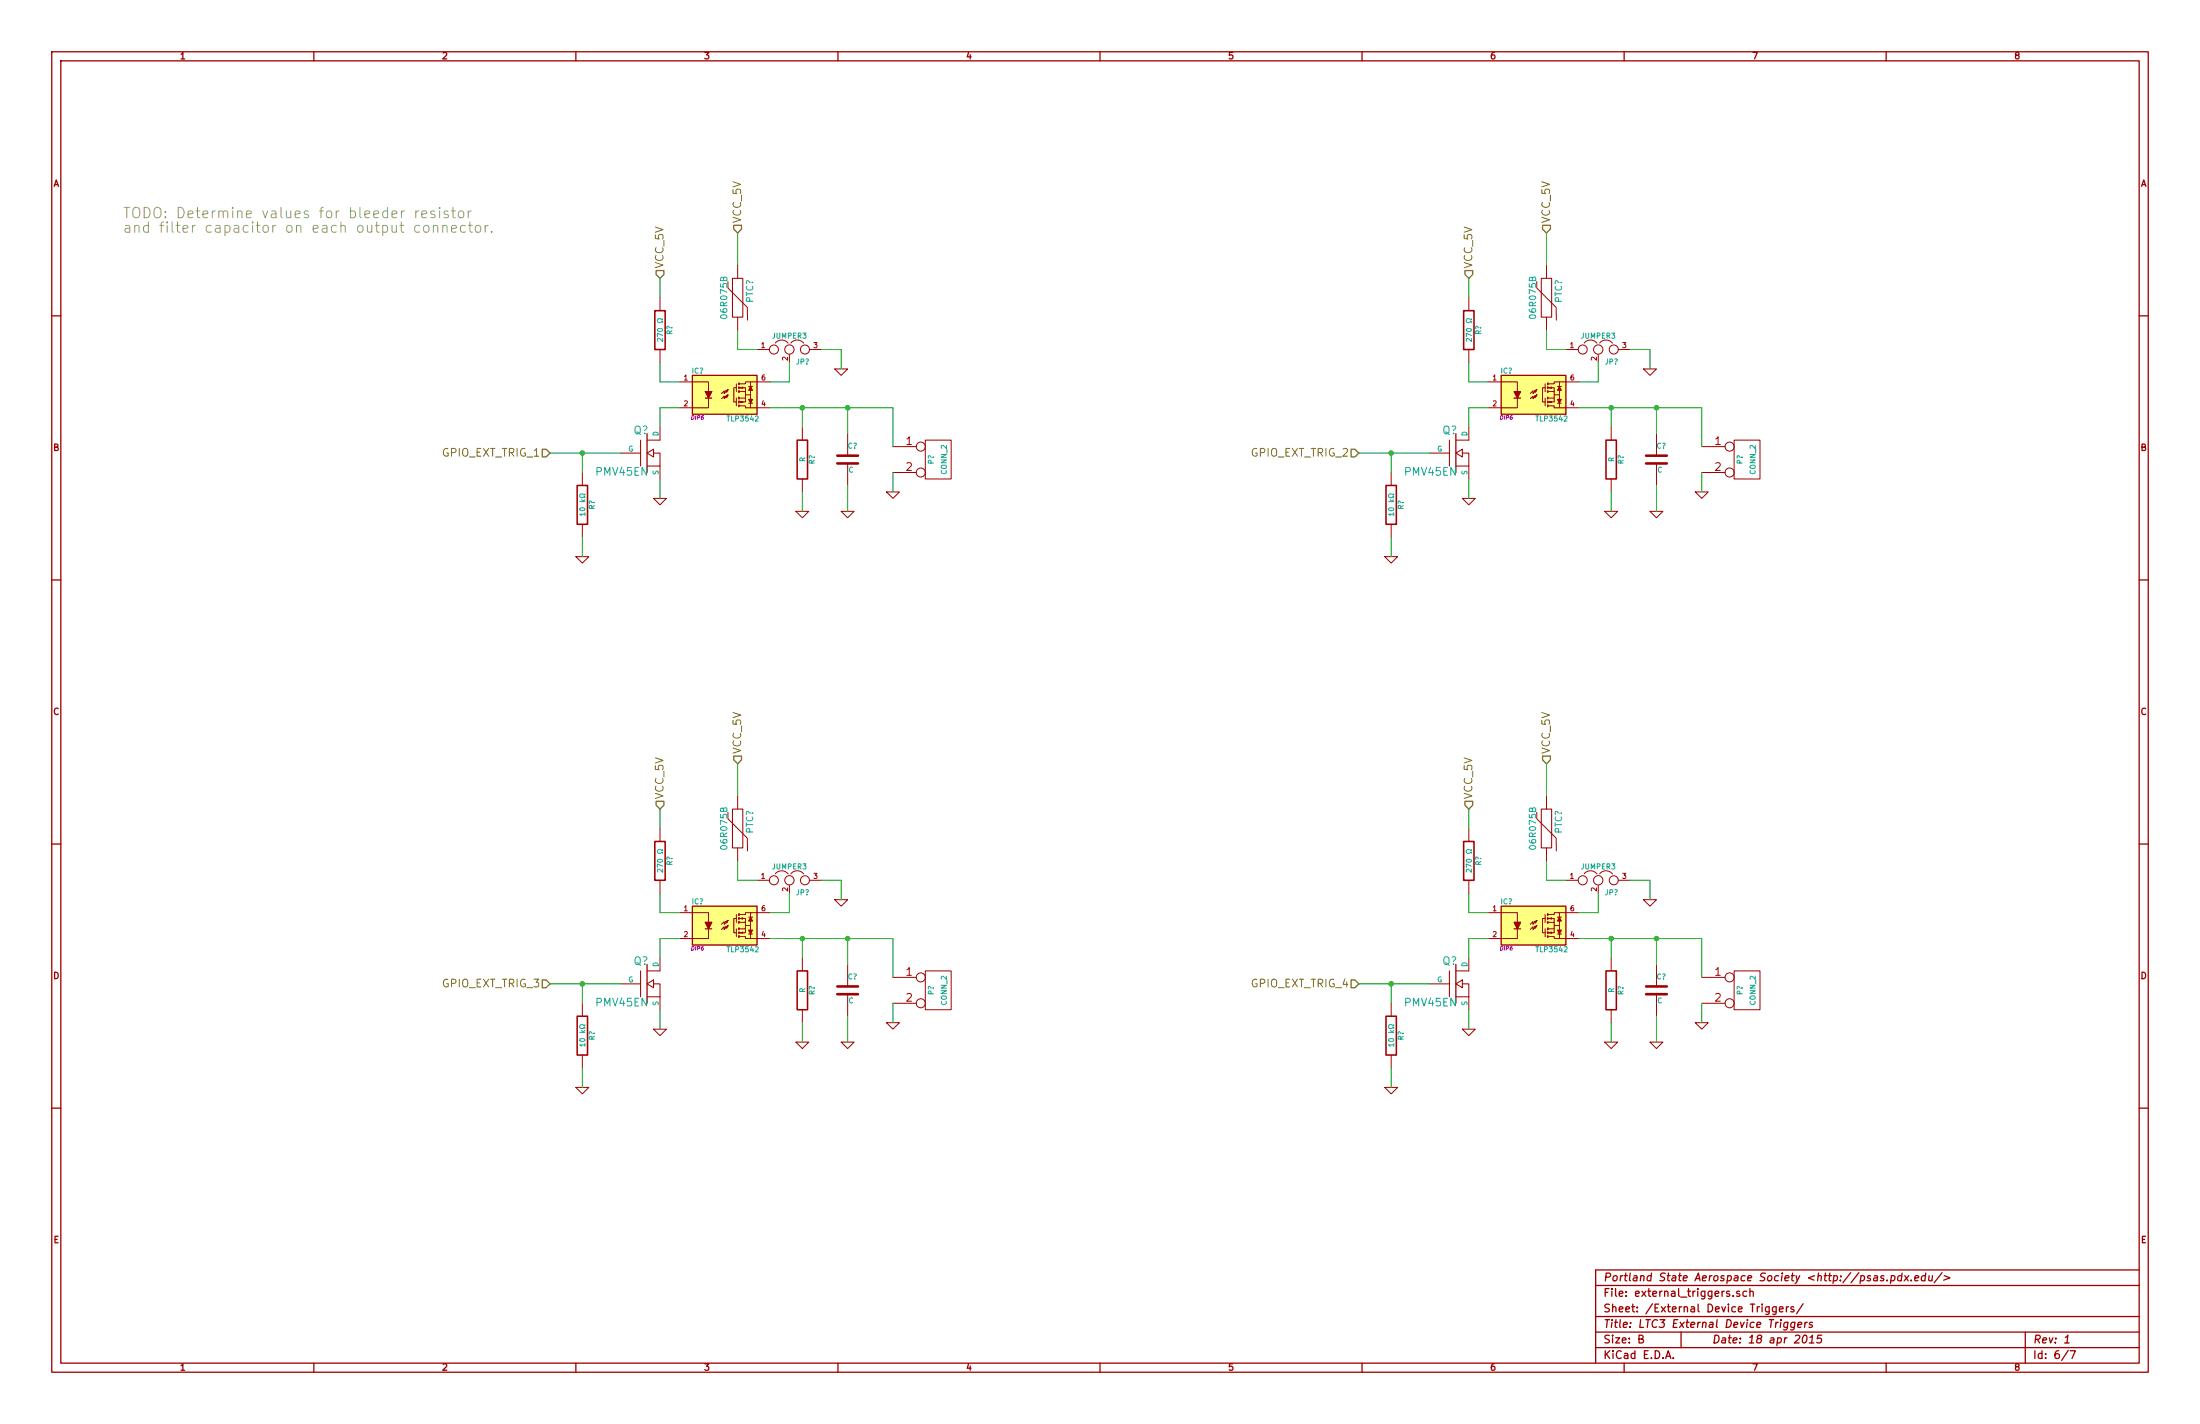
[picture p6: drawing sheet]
<svg xmlns="http://www.w3.org/2000/svg" width="432mm" height="279mm" viewBox="0 0 432 279" stroke-linecap="round" stroke-linejoin="round" font-family="sans-serif">
<g fill="none" stroke="#a00000" stroke-width=".25">
<path d="M10.2 10.2h411.4v259h-411.4zM11.9 11.9h408v255.6h-408zM61.6 10.2v1.7M113 10.2v1.7M164.5 10.2v1.7M215.9 10.2v1.7M267.3 10.2v1.7M318.8 10.2v1.7M370.2 10.2v1.7M10.2 62h1.7M135.9 73.7h12.7v7.6h-12.7zM138.4 78.1h1.3"/>
<path d="M294.6 73.7h12.7v7.6h-12.7zM297.2 78.1h1.2M419.9 62h1.7M127 85.1v7.6M285.7 85.1v7.6M10.2 113.8h1.7M419.9 113.8h1.7M10.2 165.6h1.7M135.9 177.8h12.7v7.6h-12.7zM294.6 177.8h12.7v7.6h-12.7zM419.9 165.6h1.7M127 189.2v7.7"/>
<path d="M138.4 182.2h1.3M285.7 189.2v7.7M297.2 182.2h1.2M10.2 217.4h1.7M419.9 217.4h1.7M313.2 252.2h106.7M313.2 258.3h106.7M340.2 254.2v.2M341.4 253.4l-.3-.1-.3 .3 .1 .2 .5 .1v.4h-.6M342.8 253.4l-.4-.1-.3 .3 .1 .6 .2 .2 .4-.1M343.5 253.5v-.1a.36 .36 0 0 1 .6 .2v.8M343.5 252.8v1.6"/>
<path d="M347.2 256.4v1.2l-.2 .3-.4-.1M347.2 256.5l-.4-.1-.3 .3 .1 .6 .2 .1 .4-.1M348.6 256.4v1.2l-.3 .3-.3-.1M348.6 256.5l-.4-.1-.3 .3 .1 .6 .2 .1 .4-.1M349.2 256.9l.8-.1-.1-.3-.4-.1-.3 .2 .1 .7h.6M350.6 256.4v1M350.9 259.5l-.4-.1-.4 .3v.6l.3 .2 .4-.1M350.9 259.4l-.1 1.3-.4 .3-.3-.1M351.1 256.4l-.3 .1-.2 .2M352.1 256.5l-.4-.1-.2 .2 .1 .2 .5 .2v.3h-.6M352.3 259.5l-.4-.1-.4 .3v.6l.2 .2 .5-.1M352.3 259.4l-.2 1.3-.3 .3-.3-.1"/>
<path d="M352.9 259.9l.7-.1v-.3h-.6l-.2 .7 .2 .3 .5-.1M353.9 255.8l-1.3 2M354.3 259.4l-.1 1.1M354.7 259.4l-.3 .1-.1 .2M355.7 259.5l-.3-.1-.3 .3 .6 .3v.2l-.2 .3-.5-.1M369.7 250.4l-.3-.1-.3 .3 .6 .3v.2l-.2 .2-.4-.1M370.4 251.2v.1M371.2 250.4l.5-.1 .2 .3-.1 .6-.2 .1-.5-.1M371.2 250.3l-.2 1.5M373.3 250.4l-.5-.1-.3 .3v.6l.2 .1 .5-.1M373.3 249.8l-.1 1.5M373.9 250.3l.6 1"/>
<path d="M374.6 250.3l-.9 1M375.1 251.2v.1M375.8 250.8l.8-.1-.1-.3h-.6l-.1 .7 .2 .2 .4-.1M377.9 250.4l-.4-.1-.4 .3v.6l.3 .1 .4-.1M378 249.8l-.2 1.5M378.6 250.3v.9l.3 .1 .3-.1M379.3 250.3l-.1 1M381.2 249.7l-1.6 2M381.6 250.3l1.1 .4-1.2 .5M419.9 249.2h-106.7v18.3M61.6 267.5v1.7M113 267.5v1.7"/>
<path d="M164.5 267.5v1.7M215.9 267.5v1.7M267.3 267.5v1.7M313.2 264.4h106.7M313.2 261.4h106.7M318.8 267.5v1.7M321.7 262.7l.7-.1 .1-.2-.1-.3-.7-.1v1.5h.6l.3-.3a.41 .41 0 0 0-.4-.5M326.9 266.5l.5-1.5 .5 1.5M327.1 266.1h.7M328.4 266.4v.1M329.9 261.4v3M354 262.1l.4-.1a.88 .88 0 0 1-.3 1.5l-.3-.1-.1-.5z"/>
<path d="M355.1 263.5h.9M355.2 262.4l.6-.4-.2 1.5M357.6 262h-.8l-.1 .7 .2-.1h.5l.1 .3-.1 .5-.3 .1-.5-.1M370.2 267.5v1.7M397.5 261.4v6.1M405.2 263.5h.9M405.4 262.4l.5-.4-.2 1.5M405.9 264.9l-1.3 2M406.3 265h1l-.6 1.5"/>
</g>
<g fill="none" stroke="#a00000" stroke-width=".2">
<path d="M129.5 58.4v2.6M142.9 55.2v1.3l3.8 3.8v1.3M143.8 54.6h2v7.6h-2zM144.8 52.1v2.5M288.3 58.4v2.6M301.6 55.2v1.3l3.8 3.8v1.3M302.5 54.6h2v7.6h-2zM303.5 52.1v2.5M129.5 68.6v2.5M133.3 74.9h5.8v1.9M139.1 78.1v1.9h-5.8M142.4 76.7l.5-.2-.3 .5z"/>
<path d="M142.9 76.5l-.8 .7v-.5l-.5 .5M142.9 77.5l-.3 .5-.2-.3 .5-.2-.8 .7v-.5l-.5 .5M144.5 76.1h-.5v2.8h.5M144.5 75.3v1.5M144.5 78.1v1.5M144.8 62.2v2.6M145.2 76.1h1.1v.7M145.2 79.6h1.1v.4h4.8M145.2 76.8h1.1v1.3h-1.1M145.3 78.9l.5-.2v.3zM145.3 76.1l.5-.2v.3zM146.3 78.1v.8h-1.1"/>
<path d="M146.3 77.5h1M146.9 79.1h.8M146.9 75.8h.8M147.3 74.9v5.1M148.6 68.6h2.4M151.1 74.9h-4.8v.4h-1.1M152.2 67.3a1.62 1.62 0 0 1 2.5 0M155.2 67.3a1.62 1.62 0 0 1 2.5 0M158.9 68.6h2.4M163.8 72.4h2.6l-1.3 1.3zM288.3 68.6v2.5M292.1 74.9h5.7v1.9"/>
<path d="M297.8 78.1v1.9h-5.7M301.1 76.7l.6-.2-.3 .5zM301.7 76.5l-.8 .7v-.5l-.5 .5M301.7 77.5l-.3 .5-.3-.3 .6-.2-.8 .7v-.5l-.5 .5M303.3 76.1h-.5v2.8h.5M303.3 75.3v1.5M303.3 78.1v1.5M303.5 62.2v2.6M303.9 76.1h1.2v.7M303.9 79.6h1.2v.4h4.8M303.9 76.8h1.2v1.3h-1.2M304 78.9l.5-.2v.3z"/>
<path d="M304 76.1l.5-.2v.3zM305.1 78.1v.8h-1.2M305.1 77.5h1M305.7 79.1h.8M305.7 75.8h.8M306.1 74.9v5.1M307.3 68.6h2.5M309.9 74.9h-4.8v.4h-1.2M310.9 67.3a1.62 1.62 0 0 1 2.5 0M314 67.3a1.62 1.62 0 0 1 2.5 0M317.6 68.6h2.4M322.6 72.4h2.5l-1.3 1.3z"/>
<path d="M114.3 92.7v2.6M121.9 88.9h3.8M125.7 86.4v5M127 88.9l1.3-.8v1.6zM127 91.4h2.5M128.3 88.9h1.2v2.5M128.3 97.8h2.5l-1.3 1.3zM129.5 83.8v2.6h-2.5M129.5 91.4v2.6M157.5 83.8v2.6M157.5 94v2.5M166.4 85.1v4.3"/>
<path d="M166.4 90.9v4.4M174 96.5h2.5l-1.2 1.3zM175.3 87.6h4.5M175.3 92.7h4.5M181.6 86.4h5.1v7.6h-5.1zM273 92.7v2.6M280.7 88.9h3.8M284.5 86.4v5M285.7 88.9l1.3-.8v1.6zM285.7 91.4h2.6M287 88.9h1.3v2.5M287 97.8h2.6l-1.3 1.3z"/>
<path d="M288.3 83.8v2.6h-2.6M288.3 91.4v2.6M316.2 83.8v2.6M316.2 94v2.5M325.1 85.1v4.3M325.1 90.9v4.4M332.7 96.5h2.6l-1.3 1.3zM334 87.6h4.6M334 92.7h4.6M340.4 86.4h5v7.6h-5zM113 109.2h2.6l-1.3 1.3zM114.3 102.9v2.5"/>
<path d="M156.2 100.3h2.5l-1.2 1.3zM165.1 100.3h2.5l-1.2 1.3zM271.8 109.2h2.5l-1.3 1.3zM273 102.9v2.5M315 100.3h2.5l-1.3 1.3zM323.8 100.3h2.6l-1.3 1.3zM142.9 159.4v1.3l3.8 3.8v1.2M143.8 158.8h2v7.6h-2zM144.8 156.2v2.6M301.6 159.4v1.3l3.8 3.8v1.2M302.5 158.8h2v7.6h-2zM303.5 156.2v2.6"/>
<path d="M129.5 162.6v2.5M129.5 172.7v2.6M133.3 179.1h5.8v1.9M144.5 179.5v1.5M144.8 166.4v2.5M146.9 180h.8M147.3 179.1v5.1M148.6 172.7h2.4M151.1 179.1h-4.8v.4h-1.1M152.2 171.5a1.62 1.62 0 0 1 2.5 0M155.2 171.5a1.62 1.62 0 0 1 2.5 0M158.9 172.7h2.4"/>
<path d="M163.8 176.5h2.6l-1.3 1.3zM288.3 162.6v2.5M288.3 172.7v2.6M292.1 179.1h5.7v1.9M303.3 179.5v1.5M303.5 166.4v2.5M305.7 180h.8M306.1 179.1v5.1M307.3 172.7h2.5M309.9 179.1h-4.8v.4h-1.2M310.9 171.5a1.62 1.62 0 0 1 2.5 0M314 171.5a1.62 1.62 0 0 1 2.5 0"/>
<path d="M317.6 172.7h2.4M322.6 176.5h2.5l-1.3 1.3zM114.3 196.9v2.5M121.9 193h3.8M125.7 190.5v5.1M127 193l1.3-.7v1.5zM127 195.6h2.5M128.3 193h1.2v2.6M129.5 188v2.5h-2.5M129.5 195.6v2.5M139.1 182.2v2h-5.8M142.4 180.8l.5-.2-.3 .5z"/>
<path d="M142.9 180.6l-.8 .8v-.6l-.5 .6M142.9 181.6l-.3 .5-.2-.2 .5-.3-.8 .8v-.5l-.5 .5M144.5 180.2h-.5v2.8h.5M144.5 182.2v1.6M145.2 180.2h1.1v.8M145.2 183.8h1.1v.4h4.8M145.2 181h1.1v1.2h-1.1M145.3 183l.5-.1v.2zM145.3 180.2l.5-.1v.2zM146.3 182.2v.8h-1.1M146.3 181.6h1M146.9 183.3h.8"/>
<path d="M157.5 188v2.5M157.5 198.1v2.6M166.4 189.2v4.3M166.4 195.1v4.3M175.3 191.8h4.5M175.3 196.9h4.5M181.6 190.5h5.1v7.6h-5.1zM273 196.9v2.5M280.7 193h3.8M284.5 190.5v5.1M285.7 193l1.3-.7v1.5zM285.7 195.6h2.6"/>
<path d="M287 193h1.3v2.6M288.3 188v2.5h-2.6M288.3 195.6v2.5M297.8 182.2v2h-5.7M301.1 180.8l.6-.2-.3 .5zM301.7 180.6l-.8 .8v-.6l-.5 .6M301.7 181.6l-.3 .5-.3-.2 .6-.3-.8 .8v-.5l-.5 .5M303.3 180.2h-.5v2.8h.5M303.3 182.2v1.6M303.9 180.2h1.2v.8M303.9 183.8h1.2v.4h4.8M303.9 181h1.2v1.2h-1.2"/>
<path d="M304 183l.5-.1v.2zM304 180.2l.5-.1v.2zM305.1 182.2v.8h-1.2M305.1 181.6h1M305.7 183.3h.8M316.2 188v2.5M316.2 198.1v2.6M325.1 189.2v4.3M325.1 195.1v4.3M334 191.8h4.6M334 196.9h4.6M340.4 190.5h5v7.6h-5z"/>
<path d="M113 213.4h2.6l-1.3 1.2zM114.3 207v2.6M128.3 201.9h2.5l-1.3 1.3zM156.2 204.5h2.5l-1.2 1.2zM165.1 204.5h2.5l-1.2 1.2zM174 200.7h2.5l-1.2 1.2zM271.8 213.4h2.5l-1.3 1.2zM273 207v2.6M287 201.9h2.6l-1.3 1.3zM315 204.5h2.5l-1.3 1.2zM323.8 204.5h2.6l-1.3 1.2zM332.7 200.7h2.6l-1.3 1.2z"/>
<circle cx="146.3" cy="76.8" r=".13"/>
<circle cx="146.3" cy="78.1" r=".13"/>
<circle cx="146.3" cy="77.5" r=".13"/>
<circle cx="147.3" cy="77.5" r=".13"/>
<circle cx="147.3" cy="74.9" r=".13"/>
<circle cx="151.9" cy="68.6" r=".89"/>
<circle cx="154.9" cy="68.6" r=".91"/>
<circle cx="158" cy="68.6" r=".89"/>
<circle cx="305.1" cy="76.8" r=".13"/>
<circle cx="305.1" cy="77.5" r=".13"/>
<circle cx="305.1" cy="78.1" r=".13"/>
<circle cx="306.1" cy="74.9" r=".13"/>
<circle cx="306.1" cy="77.5" r=".13"/>
<circle cx="310.6" cy="68.6" r=".89"/>
<circle cx="313.7" cy="68.6" r=".91"/>
<circle cx="316.7" cy="68.6" r=".89"/>
<circle cx="147.3" cy="80" r=".13"/>
<circle cx="180.7" cy="87.6" r=".89"/>
<circle cx="180.7" cy="92.7" r=".89"/>
<circle cx="306.1" cy="80" r=".13"/>
<circle cx="339.5" cy="87.6" r=".89"/>
<circle cx="339.5" cy="92.7" r=".89"/>
<circle cx="147.3" cy="179.1" r=".13"/>
<circle cx="151.9" cy="172.7" r=".89"/>
<circle cx="154.9" cy="172.7" r=".91"/>
<circle cx="158" cy="172.7" r=".89"/>
<circle cx="306.1" cy="179.1" r=".13"/>
<circle cx="310.6" cy="172.7" r=".89"/>
<circle cx="313.7" cy="172.7" r=".91"/>
<circle cx="316.7" cy="172.7" r=".89"/>
<circle cx="146.3" cy="181" r=".13"/>
<circle cx="146.3" cy="182.2" r=".13"/>
<circle cx="146.3" cy="181.6" r=".13"/>
<circle cx="147.3" cy="184.1" r=".13"/>
<circle cx="147.3" cy="181.6" r=".13"/>
<circle cx="180.7" cy="196.8" r=".89"/>
<circle cx="180.7" cy="191.8" r=".89"/>
<circle cx="305.1" cy="181.6" r=".13"/>
<circle cx="305.1" cy="182.2" r=".13"/>
<circle cx="305.1" cy="181" r=".13"/>
<circle cx="306.1" cy="184.2" r=".13"/>
<circle cx="306.1" cy="181.6" r=".13"/>
<circle cx="339.5" cy="196.8" r=".89"/>
<circle cx="339.5" cy="191.8" r=".89"/>
</g>
<path d="M128.5 61h2.1v7.6h-2.1zM287.3 61h2v7.6h-2zM113.3 95.3h2v7.6h-2zM156.5 86.4h2v7.6h-2zM272 95.3h2.1v7.6h-2.1zM315.2 86.4h2v7.6h-2zM128.5 165.1h2.1v7.6h-2.1zM287.3 165.1h2v7.6h-2zM113.3 199.4h2v7.6h-2zM156.5 190.5h2v7.6h-2zM272 199.4h2.1v7.6h-2.1zM315.2 190.5h2v7.6h-2z" fill="none" stroke="#a00000" stroke-width=".3"/>
<g fill="none" stroke="#00a0a0" stroke-width=".2">
<path d="M130 66.4v.6l-.7-.6-.3 .2 .1 .4M130 62.5v.3h-.1a.44 .44 0 0 0-.7-.2 .44 .44 0 0 0 0 .7 .44 .44 0 0 0 .7-.2h.1v.2M288.8 66.4v.6l-.7-.6-.3 .2 .1 .4M288.8 62.5v.3h-.2a.44 .44 0 0 0-.7-.2 .44 .44 0 0 0 0 .7 .44 .44 0 0 0 .7-.2h.2v.2M114.8 96.9v.2h-.2a.44 .44 0 0 0-.6-.2 .44 .44 0 0 0 0 .7 .44 .44 0 0 0 .6-.2h.2v.3M273.6 96.9v.2h-.2a.44 .44 0 0 0-.7-.2 .44 .44 0 0 0 0 .7 .44 .44 0 0 0 .7-.2h.2v.3M114.8 100.9h-1l.3 .3M114.8 100.6v.6M273.6 100.9h-1.1l.3 .3M273.6 100.6v.6M130 170.5v.6l-.7-.6-.3 .2 .1 .4M130 166.7v.2h-.1a.44 .44 0 0 0-.7-.2 .44 .44 0 0 0 0 .7 .44 .44 0 0 0 .7-.2h.1v.2"/>
<path d="M288.8 170.5v.6l-.7-.6-.3 .2 .1 .4M288.8 166.7v.2h-.2a.44 .44 0 0 0-.7-.2 .44 .44 0 0 0 0 .7 .44 .44 0 0 0 .7-.2h.2v.2M114.8 205h-1l.3 .3M114.8 201v.3h-.2a.44 .44 0 0 0-.6-.2 .44 .44 0 0 0 0 .7 .44 .44 0 0 0 .6-.2h.2v.2M114.8 204.7v.6M273.6 205h-1.1l.3 .3M273.6 201v.3h-.2a.44 .44 0 0 0-.7-.2 .44 .44 0 0 0 0 .7 .44 .44 0 0 0 .7-.2h.2v.2M273.6 204.7v.6"/>
</g>
<path d="M128.8 53.1h1.5v.7l-.8 .8-.7-.8zM144 44.2h1.5v.8l-.7 .7-.8-.7zM287.5 53.1h1.6v.7l-.8 .8-.8-.8zM302.8 44.2h1.5v.8l-.8 .7-.7-.7zM106.4 88.1h.8l.7 .8-.7 .8h-.8zM265.2 88.1h.7l.8 .8-.8 .8h-.7zM128.8 157.2h1.5v.8l-.8 .8-.7-.8zM144 148.3h1.5v.8l-.7 .8-.8-.8zM287.5 157.2h1.6v.8l-.8 .8-.8-.8zM302.8 148.3h1.5v.8l-.8 .8-.7-.8zM106.4 192.3h.8l.7 .7-.7 .8h-.8zM265.2 192.3h.7l.8 .7-.8 .8h-.7z" fill="none" stroke="#808000" stroke-width=".25"/>
<g fill="none" stroke="#00a000" stroke-width=".2">
<path d="M129.5 54.6v3.8M144.8 45.7v6.4M288.3 54.6v3.8M303.5 45.7v6.4M129.5 71.1v3.8h3.8M144.8 64.8v3.8h3.8M154.9 71.1v3.8h-3.8M161.3 68.6h3.8v3.8M288.3 71.1v3.8h3.8M303.5 64.8v3.8h3.8M313.7 71.1v3.8h-3.8M320 68.6h3.8v3.8"/>
<path d="M107.9 88.9h14M114.3 88.9v3.8M129.5 94v3.8M133.3 80h-3.8v3.8M151.1 80h24.2v7.6M157.5 80v3.8M157.5 96.5v3.8M166.4 80v5.1M166.4 95.3v5M175.3 92.7v3.8M266.7 88.9h14M273 88.9v3.8"/>
<path d="M288.3 94v3.8M292.1 80h-3.8v3.8M309.9 80h24.1v7.6M316.2 80v3.8M316.2 96.5v3.8M325.1 80v5.1M325.1 95.3v5M334 92.7v3.8M114.3 105.4v3.8M273 105.4v3.8M129.5 158.8v3.8M144.8 149.9v6.3"/>
<path d="M288.3 158.8v3.8M303.5 149.9v6.3M129.5 175.3v3.8h3.8M144.8 168.9v3.8h3.8M154.9 175.3v3.8h-3.8M161.3 172.7h3.8v3.8M288.3 175.3v3.8h3.8M303.5 168.9v3.8h3.8M313.7 175.3v3.8h-3.8M320 172.7h3.8v3.8M107.9 193h14M114.3 193v3.9"/>
<path d="M129.5 198.1v3.8M133.3 184.2h-3.8v3.8M151.1 184.2h24.2v7.6M157.5 184.2v3.8M166.4 184.2v5M166.4 199.4v5.1M175.3 196.9v3.8M266.7 193h14M273 193v3.9M288.3 198.1v3.8M292.1 184.2h-3.8v3.8M309.9 184.2h24.1v7.6"/>
<path d="M316.2 184.2v3.8M325.1 184.2v5M325.1 199.4v5.1M334 196.9v3.8M114.3 209.6v3.8M157.5 200.7v3.8M273 209.6v3.8M316.2 200.7v3.8"/>
</g>
<g fill="#00a000" stroke="#00a000" stroke-width=".25">
<circle cx="114.3" cy="88.9" r=".41"/>
<circle cx="273" cy="88.9" r=".41"/>
<circle cx="114.3" cy="193" r=".41"/>
<circle cx="273" cy="193" r=".41"/>
<circle cx="157.5" cy="80" r=".41"/>
<circle cx="166.4" cy="80" r=".41"/>
<circle cx="316.2" cy="80" r=".41"/>
<circle cx="325.1" cy="80" r=".41"/>
<circle cx="316.2" cy="184.2" r=".41"/>
<circle cx="325.1" cy="184.2" r=".41"/>
<circle cx="157.5" cy="184.2" r=".41"/>
<circle cx="166.4" cy="184.2" r=".41"/>
</g>
<g fill="#ffff80" stroke="#ffff80" stroke-width=".25">
<path d="M135.9 73.7h12.7v7.6h-12.7z"/>
<path d="M294.6 73.7h12.7v7.6h-12.7z"/>
<path d="M135.9 177.8h12.7v7.6h-12.7z"/>
<path d="M294.6 177.8h12.7v7.6h-12.7z"/>
</g>
<g fill="none" stroke="#a00000" stroke-width=".36">
<path d="M145 79.5v.3M145 78.7v.3M145 76.7v.3M145 75.9v.3M145 75.2v.2M145 78v.2M303.8 79.5v.3M303.8 78.7v.3M303.8 76.7v.3M303.8 75.9v.3M303.8 75.2v.2M303.8 78v.2"/>
<path d="M145 179.3v.3M303.8 179.3v.3M145 183.6v.3M145 182.9v.2M145 180.8v.3M145 180.1v.2M145 182.1v.3M303.8 183.6v.3M303.8 182.9v.2M303.8 180.8v.3M303.8 180.1v.2M303.8 182.1v.3"/>
</g>
<g fill="#a00000" stroke="#a00000" stroke-width=".25">
<path d="M138.4 76.8h1.3l-.6 1.3z"/>
<path d="M297.2 76.8h1.2l-.6 1.3z"/>
<path d="M138.4 181h1.3l-.6 1.2z"/>
<path d="M297.2 181h1.2l-.6 1.2z"/>
</g>
<g fill="#a00000" stroke="#a00000" stroke-width=".2">
<path d="M146.9 78.4h.8l-.4 .7z"/>
<path d="M147.3 75.8l.4 .8h-.8z"/>
<path d="M305.7 78.4h.8l-.4 .7z"/>
<path d="M306.1 75.8l.4 .8h-.8z"/>
<path d="M146.9 182.5h.8l-.4 .8z"/>
<path d="M147.3 180l.4 .7h-.8z"/>
<path d="M305.7 182.5h.8l-.4 .8z"/>
<path d="M306.1 180l.4 .7h-.8z"/>
</g>
<path d="M164.3 90.9h4.1M164.3 89.4h4.1M323.1 90.9h4.1M323.1 89.4h4.1M164.3 195.1h4.1M164.3 193.5h4.1M323.1 195.1h4.1M323.1 193.5h4.1" fill="none" stroke="#a00000" stroke-width=".51"/>
<g fill="none" stroke="#808080" stroke-width=".2">
<path d="M81.6 41.4v1.3M82.2 41.4l-.4 .1-.2 .3M82.3 44.3l-.5-.1-.4 .4v.6l.2 .3h.7M82.8 42.1l.9-.2v-.4l-.6-.1-.3 .3 .1 .9h.8M83.3 44.3a.54 .54 0 0 1 .9 .3v.6l-.2 .3a.58 .58 0 0 1-.9-.3v-.6zM85.1 44.4a.54 .54 0 0 1 .8-.1v1.3M85.1 44.2v1.4M85.3 41.5a.5 .5 0 0 0-.8 .2l.1 .3 .5 .1 .3 .2-.1 .3-.2 .1-.6-.1M86.3 40.7l-.1 .1 .1 .1 .1-.1-.1-.1v.2M86.3 41.4v1.3M86.9 44.4a.54 .54 0 0 1 .8-.1l.1 1.3M86.9 44.2v1.4"/>
<path d="M87.9 41.5a.5 .5 0 0 0-.8 .2l.1 .3 .5 .1 .3 .2-.1 .3-.2 .1-.6-.1M88.6 44.9l1-.2-.1-.4-.6-.1-.3 .3 .1 1h.8M88.6 41.4h.8M88.9 40.7v1.7l.1 .2 .4 .1M90.1 41.6a.55 .55 0 0 1 .5-.2 .55 .55 0 0 1 .4 .4v.5l-.1 .3a.58 .58 0 0 1-.9-.3zM91.3 44.3l-.5-.1-.4 .4v.6l.2 .3h.7M91.9 41.4v1.3M91.9 44.2h.8M92.2 43.5v1.8l.1 .2 .4 .1M92.5 41.4l-.4 .1-.2 .3M93.4 44.4a.55 .55 0 0 1 .5-.2 .55 .55 0 0 1 .5 .4v.6l-.2 .3a.58 .58 0 0 1-.9-.3zM95.2 44.2v1.4"/>
<path d="M95.8 44.2l-.4 .1-.2 .3M96.5 45.4l.1 .1h-.2l.1-.1v.2"/>
</g>
<g font-size="2.8" fill="#808080">
<text x="24.1" y="42.9">TODO: Determine values for bleeder resistor</text>
<text x="24.1" y="45.8">and filter capacitor on each output connector.</text>
</g>
<g font-size="2.1" fill="#808000">
<text x="145.5" y="43.8" transform="rotate(-90 145.5 43.8)">VCC_5V</text>
<text x="304.3" y="43.8" transform="rotate(-90 304.3 43.8)">VCC_5V</text>
<text x="130.3" y="52.7" transform="rotate(-90 130.3 52.7)">VCC_5V</text>
<text x="289.1" y="52.7" transform="rotate(-90 289.1 52.7)">VCC_5V</text>
<text x="86.8" y="89.7">GPIO_EXT_TRIG_1</text>
<text x="245.5" y="89.7">GPIO_EXT_TRIG_2</text>
<text x="145.5" y="147.9" transform="rotate(-90 145.5 147.9)">VCC_5V</text>
<text x="304.3" y="147.9" transform="rotate(-90 304.3 147.9)">VCC_5V</text>
<text x="130.3" y="156.8" transform="rotate(-90 130.3 156.8)">VCC_5V</text>
<text x="289.1" y="156.8" transform="rotate(-90 289.1 156.8)">VCC_5V</text>
<text x="86.8" y="193.8">GPIO_EXT_TRIG_3</text>
<text x="245.5" y="193.8">GPIO_EXT_TRIG_4</text>
</g>
<g font-size="2.1" fill="#a00000">
<text x="147.4" y="62.6" transform="rotate(-90 147.4 62.6)">-</text>
<text x="306.2" y="62.6" transform="rotate(-90 306.2 62.6)">-</text>
<text x="177.9" y="87.4">1</text>
<text x="336.6" y="87.4">1</text>
<text x="177.9" y="92.5">2</text>
<text x="336.6" y="92.5">2</text>
<text x="147.4" y="166.7" transform="rotate(-90 147.4 166.7)">-</text>
<text x="306.2" y="166.7" transform="rotate(-90 306.2 166.7)">-</text>
<text x="177.9" y="191.5">1</text>
<text x="336.6" y="191.5">1</text>
<text x="177.9" y="196.6">2</text>
<text x="336.6" y="196.6">2</text>
<text x="314.7" y="251.5">Portland State Aerospace Society &lt;http://psas.pdx.edu/&gt;</text>
<text x="314.7" y="254.5">File: external_triggers.sch</text>
<text x="314.7" y="257.6">Sheet: /External Device Triggers/</text>
<text x="314.7" y="263.7">Size: B</text>
<text x="314.7" y="260.6">Title: LTC3 External Device Triggers</text>
<text x="336" y="263.7">Date: 18 apr 2015</text>
<text x="399" y="263.7">Rev: 1</text>
<text x="314.7" y="266.7">KiCad E.D.A.</text>
<text x="399" y="266.7">Id: 6/7</text>
</g>
<g font-size="2.1" fill="#00a0a0">
<text x="124.3" y="85.3">Q?</text>
<text x="283.1" y="85.3">Q?</text>
<text x="117.1" y="93.4">PMV45EN</text>
<text x="275.8" y="93.4">PMV45EN</text>
<text x="124.3" y="189.4">Q?</text>
<text x="283.1" y="189.4">Q?</text>
<text x="117.1" y="197.5">PMV45EN</text>
<text x="275.8" y="197.5">PMV45EN</text>
</g>
<g font-size="1.8" fill="#a00000">
<text x="35.4" y="11.7">1</text>
<text x="86.8" y="11.7">2</text>
<text x="138.3" y="11.7">3</text>
<text x="189.7" y="11.7">4</text>
<text x="241.1" y="11.7">5</text>
<text x="292.6" y="11.7">6</text>
<text x="344" y="11.7">7</text>
<text x="395.5" y="11.7">8</text>
<text x="10.4" y="36.7">A</text>
<text x="420.1" y="36.7">A</text>
<text x="10.4" y="88.5">B</text>
<text x="420.1" y="88.5">B</text>
<text x="10.4" y="140.3">C</text>
<text x="420.1" y="140.3">C</text>
<text x="10.4" y="192.2">D</text>
<text x="420.1" y="192.2">D</text>
<text x="10.5" y="244">E</text>
<text x="420.2" y="244">E</text>
<text x="35.4" y="269">1</text>
<text x="86.8" y="269">2</text>
<text x="138.3" y="269">3</text>
<text x="189.7" y="269">4</text>
<text x="241.1" y="269">5</text>
<text x="292.6" y="269">6</text>
<text x="344" y="269">7</text>
<text x="395.5" y="269">8</text>
</g>
<g font-size="1.8" fill="#00a0a0">
<text x="147.9" y="59.4" transform="rotate(-90 147.9 59.4)">PTC?</text>
<text x="306.6" y="59.4" transform="rotate(-90 306.6 59.4)">PTC?</text>
<text x="142.8" y="62.2" transform="rotate(-90 142.8 62.2)">06R075B</text>
<text x="301.5" y="62.2" transform="rotate(-90 301.5 62.2)">06R075B</text>
<text x="142.8" y="166.3" transform="rotate(-90 142.8 166.3)">06R075B</text>
<text x="147.9" y="163.6" transform="rotate(-90 147.9 163.6)">PTC?</text>
<text x="301.5" y="166.3" transform="rotate(-90 301.5 166.3)">06R075B</text>
<text x="306.6" y="163.6" transform="rotate(-90 306.6 163.6)">PTC?</text>
</g>
<g font-size="1.4" fill="#00a0a0">
<text x="132" y="65.7" transform="rotate(-90 132 65.7)">R?</text>
<text x="290.8" y="65.7" transform="rotate(-90 290.8 65.7)">R?</text>
<text x="130.1" y="66.1" transform="rotate(-90 130.1 66.1)">270</text>
<text x="151.6" y="66.5">JUMPER3</text>
<text x="156.2" y="71.6">JP?</text>
<text x="288.9" y="66.1" transform="rotate(-90 288.9 66.1)">270</text>
<text x="310.4" y="66.5">JUMPER3</text>
<text x="315" y="71.6">JP?</text>
<text x="135.8" y="73.3">IC?</text>
<text x="294.5" y="73.3">IC?</text>
<text x="142.9" y="82.7">TLP3542</text>
<text x="301.7" y="82.7">TLP3542</text>
<text x="123.3" y="88.6">G</text>
<text x="129.3" y="85.6" transform="rotate(-90 129.3 85.6)">D</text>
<text x="166.4" y="88.1">C?</text>
<text x="282" y="88.6">G</text>
<text x="288" y="85.6" transform="rotate(-90 288 85.6)">D</text>
<text x="325.1" y="88.1">C?</text>
<text x="129.3" y="93.2" transform="rotate(-90 129.3 93.2)">S</text>
<text x="158.1" y="90.7" transform="rotate(-90 158.1 90.7)">R</text>
<text x="159.9" y="91.1" transform="rotate(-90 159.9 91.1)">R?</text>
<text x="166.5" y="92.8">C</text>
<text x="183.3" y="91.1" transform="rotate(-90 183.3 91.1)">P?</text>
<text x="185.9" y="93" transform="rotate(-90 185.9 93)">CONN_2</text>
<text x="288" y="93.2" transform="rotate(-90 288 93.2)">S</text>
<text x="316.8" y="90.7" transform="rotate(-90 316.8 90.7)">R</text>
<text x="318.7" y="91.1" transform="rotate(-90 318.7 91.1)">R?</text>
<text x="325.3" y="92.8">C</text>
<text x="342.1" y="91.1" transform="rotate(-90 342.1 91.1)">P?</text>
<text x="344.6" y="93" transform="rotate(-90 344.6 93)">CONN_2</text>
<text x="114.9" y="100.4" transform="rotate(-90 114.9 100.4)">10 k</text>
<text x="116.8" y="100" transform="rotate(-90 116.8 100)">R?</text>
<text x="273.7" y="100.4" transform="rotate(-90 273.7 100.4)">10 k</text>
<text x="275.5" y="100" transform="rotate(-90 275.5 100)">R?</text>
<text x="130.1" y="170.3" transform="rotate(-90 130.1 170.3)">270</text>
<text x="132" y="169.8" transform="rotate(-90 132 169.8)">R?</text>
<text x="151.6" y="170.6">JUMPER3</text>
<text x="288.9" y="170.3" transform="rotate(-90 288.9 170.3)">270</text>
<text x="290.8" y="169.8" transform="rotate(-90 290.8 169.8)">R?</text>
<text x="310.4" y="170.6">JUMPER3</text>
<text x="135.8" y="177.5">IC?</text>
<text x="156.2" y="175.7">JP?</text>
<text x="294.5" y="177.5">IC?</text>
<text x="315" y="175.7">JP?</text>
<text x="129.3" y="189.7" transform="rotate(-90 129.3 189.7)">D</text>
<text x="142.9" y="186.9">TLP3542</text>
<text x="288" y="189.7" transform="rotate(-90 288 189.7)">D</text>
<text x="301.7" y="186.9">TLP3542</text>
<text x="123.3" y="192.8">G</text>
<text x="129.3" y="197.3" transform="rotate(-90 129.3 197.3)">S</text>
<text x="158.1" y="194.8" transform="rotate(-90 158.1 194.8)">R</text>
<text x="159.9" y="195.2" transform="rotate(-90 159.9 195.2)">R?</text>
<text x="166.4" y="192.2">C?</text>
<text x="166.5" y="196.9">C</text>
<text x="183.3" y="195.2" transform="rotate(-90 183.3 195.2)">P?</text>
<text x="185.9" y="197.2" transform="rotate(-90 185.9 197.2)">CONN_2</text>
<text x="282" y="192.8">G</text>
<text x="288" y="197.3" transform="rotate(-90 288 197.3)">S</text>
<text x="316.8" y="194.8" transform="rotate(-90 316.8 194.8)">R</text>
<text x="318.7" y="195.2" transform="rotate(-90 318.7 195.2)">R?</text>
<text x="325.1" y="192.2">C?</text>
<text x="325.3" y="196.9">C</text>
<text x="342.1" y="195.2" transform="rotate(-90 342.1 195.2)">P?</text>
<text x="344.6" y="197.2" transform="rotate(-90 344.6 197.2)">CONN_2</text>
<text x="114.9" y="204.5" transform="rotate(-90 114.9 204.5)">10 k</text>
<text x="116.8" y="204.1" transform="rotate(-90 116.8 204.1)">R?</text>
<text x="273.7" y="204.5" transform="rotate(-90 273.7 204.5)">10 k</text>
<text x="275.5" y="204.1" transform="rotate(-90 275.5 204.1)">R?</text>
</g>
<g font-size="1.4" fill="#a00000">
<text x="149.4" y="68.3">1</text>
<text x="154.7" y="70.7" transform="rotate(-90 154.7 70.7)">2</text>
<text x="159.7" y="68.3">3</text>
<text x="308.2" y="68.3">1</text>
<text x="313.4" y="70.7" transform="rotate(-90 313.4 70.7)">2</text>
<text x="318.4" y="68.3">3</text>
<text x="134.2" y="74.7">1</text>
<text x="149.5" y="74.7">6</text>
<text x="293" y="74.7">1</text>
<text x="308.2" y="74.7">6</text>
<text x="134.2" y="79.8">2</text>
<text x="149.5" y="79.8">4</text>
<text x="293" y="79.8">2</text>
<text x="308.2" y="79.8">4</text>
<text x="149.4" y="172.5">1</text>
<text x="159.7" y="172.5">3</text>
<text x="308.2" y="172.5">1</text>
<text x="318.4" y="172.5">3</text>
<text x="134.2" y="178.8">1</text>
<text x="149.5" y="178.8">6</text>
<text x="154.7" y="174.9" transform="rotate(-90 154.7 174.9)">2</text>
<text x="293" y="178.8">1</text>
<text x="308.2" y="178.8">6</text>
<text x="313.4" y="174.9" transform="rotate(-90 313.4 174.9)">2</text>
<text x="134.2" y="183.9">2</text>
<text x="149.5" y="183.9">4</text>
<text x="293" y="183.9">2</text>
<text x="308.2" y="183.9">4</text>
</g>
<g font-size="1.1" fill="#a000a0">
<text x="135.7" y="82.4">DIP6</text>
<text x="294.5" y="82.4">DIP6</text>
<text x="135.7" y="186.5">DIP6</text>
<text x="294.5" y="186.5">DIP6</text>
</g>
</svg>
